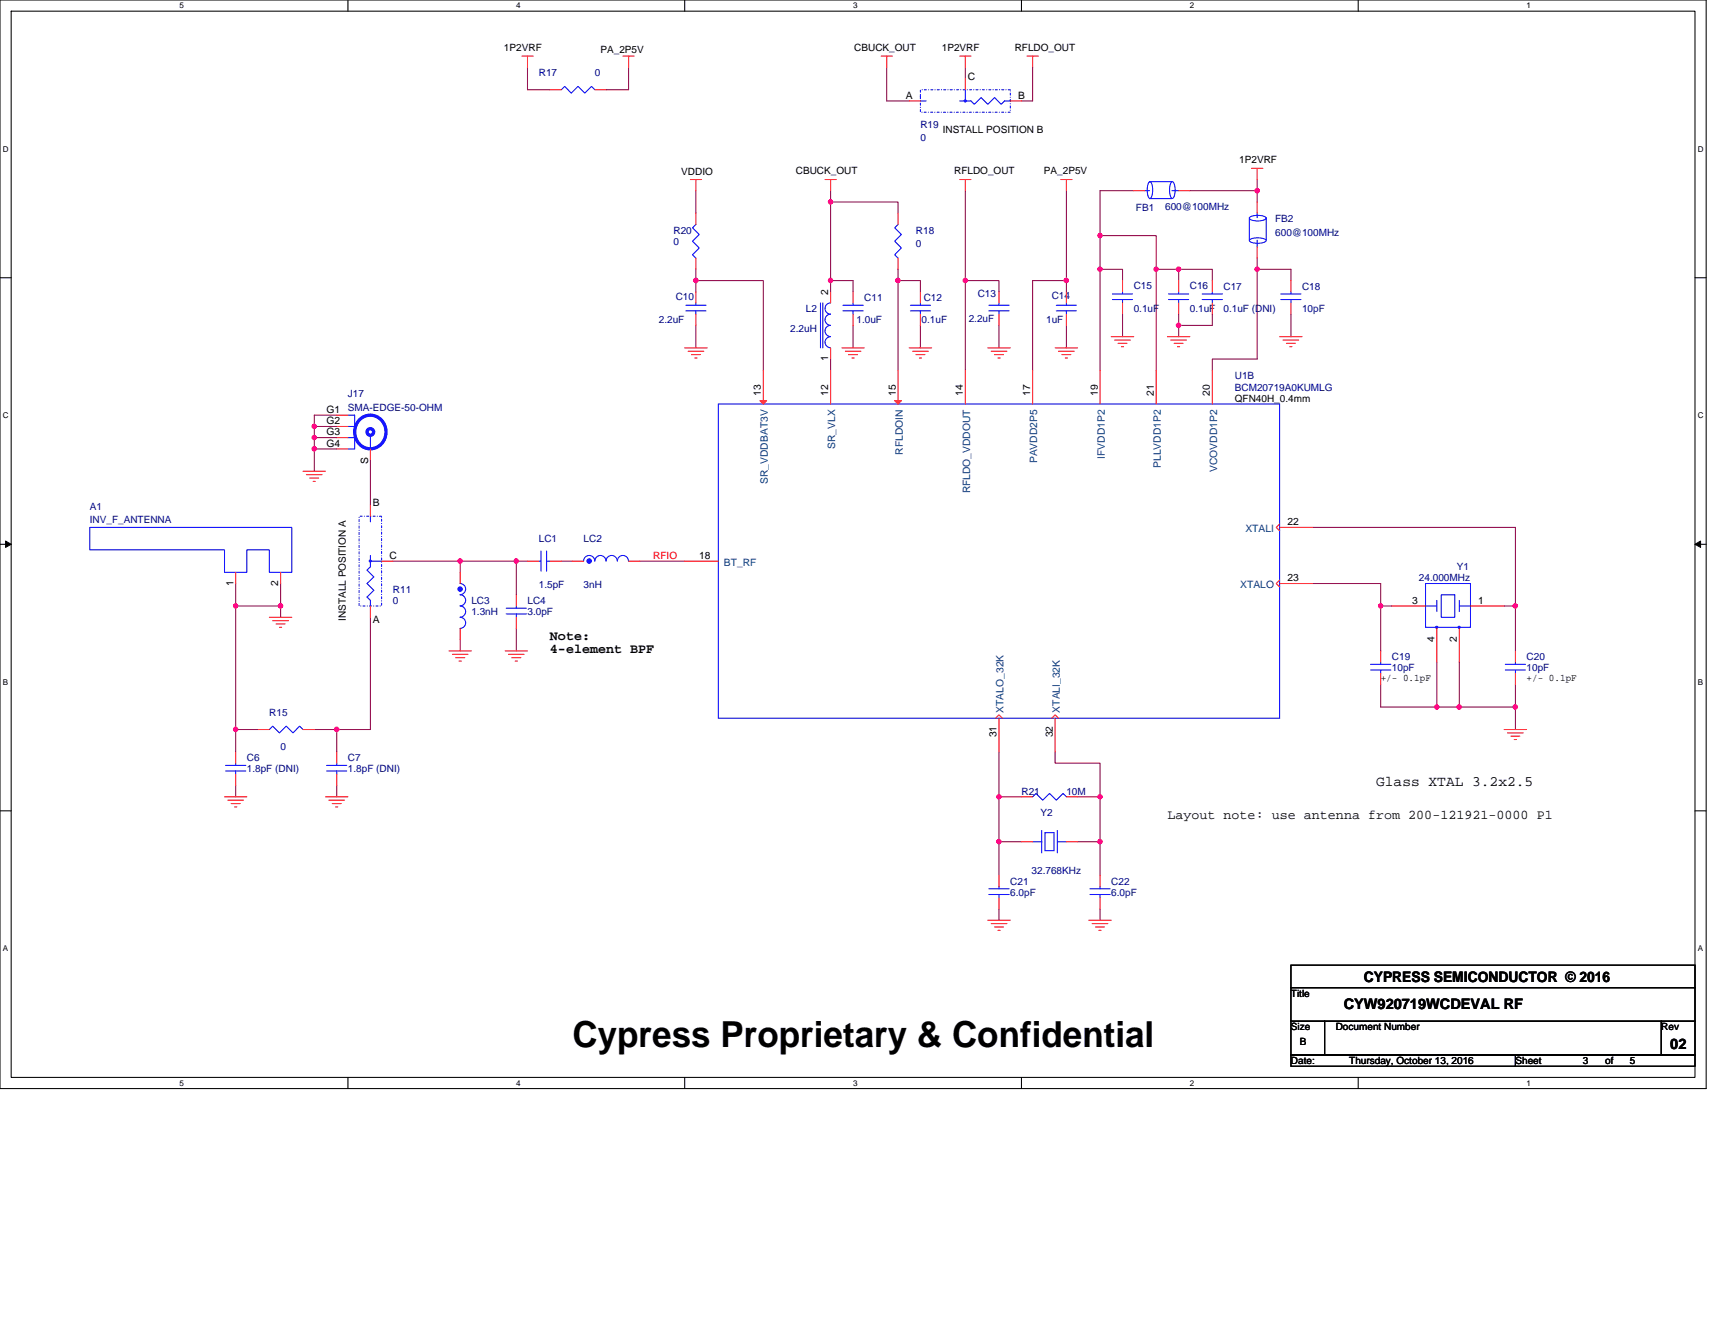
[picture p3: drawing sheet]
<svg xmlns="http://www.w3.org/2000/svg" width="279mm" height="216mm" viewBox="0 0 279 216" stroke-linecap="round" stroke-linejoin="round" font-family="sans-serif">
<path d="M0 0h278v177.4h-278zM1.8 1.8h274.3v173.8h-274.3z" fill="none" stroke="#000" stroke-width=".17"/>
<g fill="#fff">
<path d="M29.3 .2h.7v1.5h-.7z"/>
<path d="M29.3 175.7h.7v1.5h-.7z"/>
</g>
<path d="M56.7 0v1.8M56.7 175.6v1.8" fill="none" stroke="#000" stroke-width=".17"/>
<g fill="#fff">
<path d="M84.1 .2h.7v1.5h-.7z"/>
<path d="M84.1 175.7h.7v1.5h-.7z"/>
</g>
<path d="M111.5 0v1.8M111.5 175.6v1.8" fill="none" stroke="#000" stroke-width=".17"/>
<g fill="#fff">
<path d="M139 .2h.7v1.5h-.7z"/>
<path d="M139 175.7h.7v1.5h-.7z"/>
</g>
<path d="M166.4 0v1.8M166.4 175.6v1.8" fill="none" stroke="#000" stroke-width=".17"/>
<g fill="#fff">
<path d="M193.8 .2h.8v1.5h-.8z"/>
<path d="M193.8 175.7h.8v1.5h-.8z"/>
</g>
<path d="M221.3 0v1.8M221.3 175.6v1.8" fill="none" stroke="#000" stroke-width=".17"/>
<g fill="#fff">
<path d="M248.7 .2h.7v1.5h-.7z"/>
<path d="M248.7 175.7h.7v1.5h-.7z"/>
<path d="M.5 23.5h.9v1.5h-.9z"/>
<path d="M276.6 23.5h1v1.5h-1z"/>
<path d="M.5 67h.9v1.4h-.9z"/>
<path d="M276.6 67h1v1.4h-1z"/>
</g>
<path d="M0 45.3h1.8M276.1 45.3h1.9" fill="none" stroke="#000" stroke-width=".17"/>
<g fill="#fff">
<path d="M.5 110.4h.8v1.5h-.8z"/>
<path d="M276.6 110.4h.9v1.5h-.9z"/>
</g>
<path d="M0 88.7h1.8M276.1 88.7h1.9" fill="none" stroke="#000" stroke-width=".17"/>
<path d="M.9 88.2l.9 .5-.9 .5zM276.1 88.7l1-.5v1z" fill="#000" stroke="#000" stroke-width=".16"/>
<g fill="#fff">
<path d="M.5 153.8h.8v1.5h-.8z"/>
<path d="M276.6 153.8h.9v1.5h-.9z"/>
</g>
<path d="M0 132.1h1.8M276.1 132.1h1.9M210.3 157.3h65.8v3.6h-65.8zM210.3 160.9h65.8v5.5h-65.8zM210.3 166.4h5.5v5.5h-5.5zM210.3 171.9h36.6v1.8h-36.6zM215.8 166.4h54.9v5.5h-54.9zM246.9 171.9h29.2v1.8h-29.2zM270.7 166.4h5.4v5.5h-5.4z" fill="none" stroke="#000" stroke-width=".17"/>
<g fill="none" stroke="#800040" stroke-width=".17">
<path d="M85.9 11v3.6h3.7M102.4 11v3.6h-3.7M144.5 11v5.4h3.6M157.3 11v1.8M168.2 11v5.4h-1.8M113.4 31.1v3.6M135.3 32.9v12.8M135.3 32.9h11v1.8M135.3 31.1v1.8M157.3 31.1v14.6M173.7 31.1v14.6M179.2 38.4v5.5"/>
<path d="M179.2 38.4h9.2v5.5M184.7 31.1h-5.5v7.3M193.8 31.1h11M204.8 29.3v1.8M204.8 31.1v1.8M113.4 45.7v1.8M113.4 53v3.7M113.4 43.9v1.8M113.4 45.7h11v14.6M135.3 45.7h3.7v1.8M135.3 45.7v1.8M135.3 58.5v1.8"/>
<path d="M139 53v3.7M146.3 43.9v1.8M146.3 45.7v14.6M146.3 45.7h3.6v1.8M149.9 53v3.7M157.3 45.7v14.6M157.3 45.7h5.5v1.8M162.8 53v3.7M173.7 53v3.7M173.7 45.7h-5.5v14.6M173.7 45.7v1.8M182.9 51.2v3.7"/>
<path d="M182.9 45.7v-1.8h-3.7v16.4M188.4 43.9v16.4M188.4 43.9h3.6M192 43.9h5.5v1.8M192 51.2v1.8M192 43.9v1.8M192 53v1.9M197.5 51.2v1.8h-5.5M204.8 42.1v1.8M204.8 43.9h5.5v1.8M204.8 43.9v14.6h-7.3v1.8M210.3 51.2v3.7"/>
<path d="M51.2 71.3v1.9M51.2 71.3h3.7M51.2 73.2h3.7M51.2 73.2v3.6M51.2 69.5v1.8M51.2 69.5h3.7M54.9 67.6h-3.7v1.9M60.3 75v7.3M38.4 98.7h7.3v1.9M38.4 95.1v3.6M38.4 98.7v20.2M45.7 95.1v3.6"/>
<path d="M64 91.4h11M75 91.4v1.9M75 91.4h9.1M84.1 91.4v5.5M84.1 91.4h1.8M91.4 91.4h1.9M104.2 91.4h7.3M214 85.9h32.9v12.8M214 95.1h10.9v3.6M224.9 98.7h1.9M224.9 98.7v7.4M245 98.7h1.9"/>
<path d="M246.9 98.7v7.4M38.4 118.9h3.7M38.4 118.9v3.6M51.2 118.9h3.7M54.9 118.9v3.6M60.3 100.6v18.3h-5.4M75 104.2v1.9M84.1 102.4v3.7M224.9 111.5v3.7h9.2M234.1 107.9v7.3M234.1 115.2h3.6M237.7 107.9v7.3"/>
<path d="M237.7 115.2h9.2M246.9 115.2v3.7M246.9 111.5v3.7M38.4 128v1.8M54.9 128v1.8M162.8 137.2v5.4M162.8 122.5v7.3M162.8 129.8v7.4h3.6M162.8 129.8h3.6M171.9 122.5v1.9h7.3v5.4M175.6 137.2h3.6M175.6 129.8h3.6"/>
<path d="M179.2 129.8v7.4M179.2 137.2v5.4M162.8 148.1v1.8M179.2 148.1v1.8"/>
</g>
<g fill="#f0f" stroke="#f0f" stroke-width=".17">
<circle cx="84.1" cy="91.4" r=".36"/>
<circle cx="113.4" cy="45.7" r=".36"/>
<circle cx="135.3" cy="45.7" r=".36"/>
<circle cx="173.7" cy="45.7" r=".36"/>
<circle cx="157.2" cy="45.7" r=".36"/>
<circle cx="179.2" cy="38.4" r=".35"/>
<circle cx="179.2" cy="43.9" r=".35"/>
<circle cx="188.3" cy="43.9" r=".35"/>
<circle cx="204.8" cy="43.9" r=".36"/>
<circle cx="162.7" cy="137.1" r=".36"/>
<circle cx="162.7" cy="129.8" r=".35"/>
<circle cx="179.2" cy="137.1" r=".36"/>
<circle cx="179.2" cy="129.8" r=".35"/>
<circle cx="75" cy="91.4" r=".36"/>
<circle cx="204.8" cy="31.1" r=".36"/>
<circle cx="192" cy="43.9" r=".36"/>
<circle cx="192" cy="53" r=".36"/>
<circle cx="146.3" cy="45.7" r=".36"/>
<circle cx="135.3" cy="32.9" r=".35"/>
<circle cx="45.7" cy="98.7" r=".36"/>
<circle cx="38.4" cy="98.7" r=".35"/>
<circle cx="38.4" cy="118.8" r=".36"/>
<circle cx="224.9" cy="98.7" r=".35"/>
<circle cx="234.1" cy="115.2" r=".35"/>
<circle cx="237.7" cy="115.2" r=".36"/>
<circle cx="246.9" cy="98.7" r=".36"/>
<circle cx="246.9" cy="115.2" r=".36"/>
<circle cx="51.2" cy="71.3" r=".35"/>
<circle cx="51.2" cy="73.1" r=".36"/>
<circle cx="51.2" cy="69.5" r=".35"/>
<circle cx="54.8" cy="118.8" r=".36"/>
</g>
<g fill="none" stroke="#f00" stroke-width=".17">
<path d="M85 9.1h1.9M85.9 9.1v1.9M89.6 14.6h1.8M96.9 14.6h1.8M101.5 9.1h1.8M102.4 9.1v1.9M143.6 9.1h1.8M144.5 9.1v1.9M148.1 16.4h1.8M156.4 9.1h1.8M157.3 9.1v1.9M157.3 12.8v1.8"/>
<path d="M164.6 16.4h1.8M167.3 9.1h1.9M168.2 9.1v1.9M112.5 29.3h1.8M113.4 29.3v1.8M113.4 34.7v1.9M134.4 29.3h1.8M135.3 29.3v1.8M146.3 34.7v1.9M156.4 29.3h1.8M157.3 29.3v1.8M172.8 29.3h1.8"/>
<path d="M173.7 29.3v1.8M184.7 31.1h1.8M192 31.1h1.8M203.9 27.4h1.8M204.8 27.4v1.9M204.8 32.9v1.8M111.5 56.7h3.7M112.1 57.2h2.6M112.6 57.8h1.5M113.2 58.3h.4M113.4 47.5v1.9M113.4 51.2v1.8"/>
<path d="M113.4 42.1v1.8M135.3 56.7v1.8M135.3 47.5v1.9M137.2 56.7h3.6M137.7 57.2h2.6M138.2 57.8h1.5M138.8 58.3h.4M139 47.5v1.9M139 51.2v1.8M146.3 42.1v1.8M148.1 56.7h3.7M148.7 57.2h2.5"/>
<path d="M149.2 57.8h1.5M149.8 58.3h.3M149.9 47.5v1.9M149.9 51.2v1.8M160.9 56.7h3.7M161.5 57.2h2.5M162 57.8h1.5M162.6 58.3h.3M162.8 47.5v1.9M162.8 51.2v1.8M171.9 56.7h3.7M172.4 57.2h2.6"/>
<path d="M173 57.8h1.5M173.5 58.3h.4M173.7 47.5v1.9M173.7 51.2v1.8M181 54.9h3.7M181.6 55.4h2.5M182.1 55.9h1.5M182.7 56.5h.3M182.9 45.7v1.8M182.9 49.4v1.8M190.2 54.9h3.6M190.7 55.4h2.6"/>
<path d="M191.3 55.9h1.4M191.8 56.5h.4M192 45.7v1.8M192 49.4v1.8M197.5 45.7v1.8M197.5 49.4v1.8M204.8 40.2v1.9M208.5 54.9h3.6M209 55.4h2.6M209.6 55.9h1.4M210.1 56.5h.4M210.3 45.7v1.8"/>
<path d="M210.3 49.4v1.8M49.4 76.8h3.6M49.9 77.3h2.6M50.5 77.9h1.4M51 78.4h.4M54.9 73.2h1.8M54.9 71.3h1.8M54.9 69.5h1.8M54.9 67.6h1.8M60.3 73.2v1.8M124.4 60.3v5.5M135.3 60.3v5.5"/>
<path d="M146.3 60.3v5.5M157.3 60.3v5.5M168.2 60.3v5.5M179.2 60.3v5.5M188.4 60.3v5.5M197.5 60.3v5.5M38.4 93.3v1.8M45.7 93.3v1.8M60.3 98.7v1.9M60.3 82.3v1.8M62.2 91.4h1.8M75 93.3v1.8"/>
<path d="M84.1 96.9v1.8M85.9 91.4h1.9M89.6 91.4h1.8M93.3 91.4h1.8M102.4 91.4h1.8M111.5 91.4h5.5M208.5 85.4l-.6 .5 .6 .6M208.5 85.9h5.5M208.5 94.5l-.6 .6 .6 .5M208.5 95.1h5.5M226.8 98.7h5.4M239.6 98.7h5.4"/>
<path d="M42.1 118.9h1.8M43.9 100.6h3.6M44.4 101.1h2.6M45 101.7h1.4M45.5 102.2h.4M49.4 118.9h1.8M73.2 106.1h3.6M73.7 106.6h2.5M74.2 107.2h1.5M74.8 107.7h.4M75 102.4v1.8M82.3 106.1h3.6"/>
<path d="M82.8 106.6h2.6M83.4 107.2h1.5M83.9 107.7h.4M84.1 100.6v1.8M162.2 117l.6-.5 .5 .5M162.8 117v5.5M171.3 117l.6-.5 .5 .5M171.9 117v5.5M224.9 106.1v1.8M224.9 109.7v1.8M234.1 102.4v5.5M237.7 102.4v5.5"/>
<path d="M245 118.9h3.7M245.6 119.4h2.6M246.1 120h1.5M246.9 106.1v1.8M246.9 109.7v1.8M36.6 129.8h3.6M37.1 130.4h2.6M37.7 130.9h1.4M38.2 131.5h.4M38.4 122.5v1.9M38.4 126.2v1.8M53 129.8h3.7"/>
<path d="M53.6 130.4h2.5M54.1 130.9h1.5M54.7 131.5h.3M54.9 122.5v1.9M54.9 126.2v1.8M166.4 137.2h1.8M166.4 129.8h1.8M173.7 137.2h1.9M173.7 129.8h1.9M246.7 120.5h.4M160.9 149.9h3.7M161.5 150.5h2.5"/>
<path d="M162 151h1.5M162.6 151.6h.3M162.8 142.6v1.9M162.8 146.3v1.8M177.4 149.9h3.6M177.9 150.5h2.6M178.5 151h1.4M179 151.6h.4M179.2 142.6v1.9M179.2 146.3v1.8"/>
</g>
<g fill="none" stroke="#00f" stroke-width=".17">
<path d="M91.4 14.6l.6-.5 1.1 1.1 1.1-1.1 1.1 1.1 1.1-1.1 .5 .5M149.9 15.5v.2M149.9 16.4h1M156.4 16.4h1.8l.5 .6 1.1-1.1 1.1 1.1 1.1-1.1 1.1 1.1 .6-.6h.9M157.3 14.6v1.8M113.4 36.6l-.6 .5 1.1 1.1-1.1 1.1 1.1 1.1-1.1 1.1 .6 .6M146.3 36.6l-.5 .5 1.1 1.1-1.1 1.1 1.1 1.1-1.1 1.1 .5 .6M186.5 31.1h.8M187.2 29.7l.1-.1a2.32 2.32 0 0 1 0 2.7 1.41 1.41 0 0 1-.4-1.3zM187.3 32.4h3.6M187.3 29.6h3.6M190.8 29.7l.2-.1a2.27 2.27 0 0 1 .2 2.6l-.2 .1a1.41 1.41 0 0 1-.5-1.3z"/>
<path d="M190.9 31.1h1.1M203.5 35.5v3.6M203.6 39a3.1 3.1 0 0 1 2.6 0l.1 .2a2.32 2.32 0 0 1-2.8 0zM203.6 35.4a3.1 3.1 0 0 1 2.6 0l.1 .1a2.3 2.3 0 0 1-2.7 .2l-.1-.2zM204.8 39.1v1.1M204.8 34.7v.8M206.3 35.5v3.6M111.7 50.7h3.3M111.7 49.7h3.3M113.4 49.4v.3M113.4 50.7v.5M133.7 49.4v7.3"/>
<path d="M134 49.4v7.3M135.3 53a.92 .92 0 0 0-.9 .9 .92 .92 0 0 0 .9 1 .9 .9 0 0 0-.9 .9 .9 .9 0 0 0 .9 .9M135.3 49.4a.92 .92 0 0 0-.9 .9 .92 .92 0 0 0 .9 .9 .9 .9 0 0 0-.9 .9 .9 .9 0 0 0 .9 .9M137.3 50.7h3.3M137.3 49.7h3.3M139 49.4v.3M139 50.7v.5M148.3 50.7h3.3M148.3 49.7h3.3M149.9 49.4v.3M149.9 50.7v.5M161.1 50.7h3.3"/>
<path d="M161.1 49.7h3.3M162.8 49.4v.3M162.8 50.7v.5M172.1 50.7h3.3M172.1 49.7h3.3M173.7 49.4v.3M173.7 50.7v.5M181.2 48.8h3.3M181.2 47.9h3.3M182.9 47.5v.4M182.9 48.8v.6M190.4 48.8h3.3"/>
<path d="M190.4 47.9h3.3M192 47.5v.4M192 48.8v.6M195.9 48.8h3.3M195.9 47.9h3.3M197.5 47.5v.4M197.5 48.8v.6M208.7 48.8h3.2M208.7 47.9h3.2M210.3 47.5v.4M210.3 48.8v.6M56.7 67.6h1.1v5.6h-1.1"/>
<path d="M56.7 71.3h1.1M56.7 69.5h1.1M60.3 71v2.2M117 65.8h91.5v51.2h-91.5zM14.6 85.9h32.9v7.4h-3.6v-3.7h-3.7v3.7h-3.6v-3.7h-22zM60.3 90.5v1.9l-.5 .5 1.1 1.1-1.1 1.1 1.1 1.1-1.1 1.1 .5 .5v.9M60.3 91.4h1.9M60.3 84.1v.9M75 95.1a.91 .91 0 0 1 .9 .9 .91 .91 0 0 1-.9 .9M75 96.9a.9 .9 0 0 1 .9 .9 .9 .9 0 0 1-.9 .9 .92 .92 0 0 1 .9 .9 .92 .92 0 0 1-.9 1M82.5 99.1h3.3M84.1 98.7v.4"/>
<path d="M87.8 91.4h.3M88.1 89.8v3.3M89 91.4h.6M89 89.8v3.3M96.9 91.4a.91 .91 0 0 0-.9-.9 .91 .91 0 0 0-.9 .9M100.6 91.4a.92 .92 0 0 0-1-.9 .92 .92 0 0 0-.9 .9 .9 .9 0 0 0-.9-.9 .9 .9 0 0 0-.9 .9M102.4 91.4a.9 .9 0 0 0-.9-.9 .9 .9 0 0 0-.9 .9M232.2 98.7h1.9M232.2 95.1h7.4v7.1h-7.4zM234.1 97.8v1.9M234.8 96.9h2.2v3.7h-2.2zM237.7 98.7h1.9"/>
<path d="M237.7 97.8v1.9M43.9 118.9l.5-.6 1.1 1.1 1.1-1.1 1.1 1.1 1.1-1.1 .6 .6M75 100.6a.9 .9 0 0 1 .9 .9 .9 .9 0 0 1-.9 .9M82.5 100h3.3M84.1 100v.6M223.3 109.2h3.3M223.3 108.2h3.3M224.9 107.9v.3M224.9 109.2v.5M245.2 109.2h3.3M245.2 108.2h3.3M246.9 107.9v.3"/>
<path d="M246.9 109.2v.5M36.7 125.6h3.3M36.7 124.7h3.3M38.4 124.4v.3M38.4 125.6v.6M53.2 125.6h3.3M53.2 124.7h3.3M54.9 124.4v.3M54.9 125.6v.6M168.2 137.2h1.5M168.2 129.8l.6-.5 1.1 1.1 1.1-1.1 1.1 1.1 1.1-1.1 .5 .5M169.7 135.3v3.7"/>
<path d="M170.2 135.7h1.5v2.9h-1.5zM172.3 135.3v3.7M172.3 137.2h1.4M161.1 145.8h3.3M161.1 144.8h3.3M162.8 144.5v.3M162.8 145.8v.5M177.6 145.8h3.3M177.6 144.8h3.3M179.2 144.5v.3M179.2 145.8v.5"/>
</g>
<g fill="#00f" stroke="#00f" stroke-width=".17">
<path d="M157.1 16.3h.3v.3h-.3z" fill-rule="evenodd"/>
<circle cx="96" cy="91.4" r=".36"/>
<circle cx="237.7" cy="102.2" r=".17"/>
<circle cx="234.1" cy="102.2" r=".17"/>
<circle cx="75" cy="96" r=".36"/>
<circle cx="60.3" cy="91.4" r=".17"/>
</g>
<g fill="#f00" stroke="#f00" stroke-width=".17">
<path d="M145.8 65.3h1.1l-.6 .5z"/>
<path d="M123.8 65.3h1.1l-.5 .5z"/>
</g>
<g fill="none" stroke="#00f" stroke-width=".53">
<path d="M58.7 68.3a2.62 2.62 0 0 1 3.3 0 2.62 2.62 0 0 1 .6 3.3 2.53 2.53 0 0 1-2.9 1.4 2.53 2.53 0 0 1-1.9-2.6 2.81 2.81 0 0 1 .9-2.1z"/>
<circle cx="60.3" cy="70.4" r=".54"/>
</g>
<path d="M149.9 14.6h14.7v3.7h-14.7zM58.5 84.1h3.7v14.6h-3.7z" fill="none" stroke="#00f" stroke-width=".17" stroke-dasharray=".3 .3 0 .3"/>
<text font-size="5.8" x="93.3" y="170.6">Cypress Proprietary &amp; Confidential</text>
<g font-size="2.4">
<text x="224.2" y="128">Glass XTAL 3.2x2.5</text>
<text x="222.2" y="160">CYPRESS SEMICONDUCTOR © 2016</text>
<text x="218.9" y="164.4">CYW920719WCDEVAL RF</text>
<text x="272.1" y="171">02</text>
</g>
<g font-size="2.2">
<text x="89.6" y="104.2">Note:</text>
<text x="89.6" y="106.4">4-element BPF</text>
<text x="190.2" y="133.4">Layout note: use antenna from 200-121921-0000 P1</text>
</g>
<g font-size="1.7">
<text x="147.6" y="16.1">A</text>
<text x="157.6" y="13">C</text>
<text x="165.9" y="16.1">B</text>
<text x="134.9" y="48.1" transform="rotate(-90 134.9 48.1)">2</text>
<text x="134.9" y="58.9" transform="rotate(-90 134.9 58.9)">1</text>
<text x="124" y="64.6" transform="rotate(-90 124 64.6)">13</text>
<text x="134.9" y="64.6" transform="rotate(-90 134.9 64.6)">12</text>
<text x="145.9" y="64.6" transform="rotate(-90 145.9 64.6)">15</text>
<text x="156.9" y="64.6" transform="rotate(-90 156.9 64.6)">14</text>
<text x="167.9" y="64.6" transform="rotate(-90 167.9 64.6)">17</text>
<text x="178.8" y="64.6" transform="rotate(-90 178.8 64.6)">19</text>
<text x="188" y="64.6" transform="rotate(-90 188 64.6)">21</text>
<text x="197.1" y="64.6" transform="rotate(-90 197.1 64.6)">20</text>
<text x="53.2" y="70.9">G3</text>
<text x="53.2" y="69.1">G2</text>
<text x="53.2" y="67.3">G1</text>
<text x="53.2" y="72.8">G4</text>
<text x="60" y="75.5" transform="rotate(-90 60 75.5)">S</text>
<text x="60.7" y="82.5">B</text>
<text x="209.7" y="85.6">22</text>
<text x="38" y="95.5" transform="rotate(-90 38 95.5)">1</text>
<text x="45.3" y="95.5" transform="rotate(-90 45.3 95.5)">2</text>
<text x="63.4" y="91.1">C</text>
<text x="113.9" y="91.1">18</text>
<text x="209.7" y="94.7">23</text>
<text x="60.7" y="101.5">A</text>
<text x="230" y="98.4">3</text>
<text x="240.8" y="98.4">1</text>
<text x="233.7" y="104.6" transform="rotate(-90 233.7 104.6)">4</text>
<text x="237.4" y="104.6" transform="rotate(-90 237.4 104.6)">2</text>
<text x="162.4" y="120.2" transform="rotate(-90 162.4 120.2)">31</text>
<text x="171.5" y="120.2" transform="rotate(-90 171.5 120.2)">32</text>
</g>
<g font-size="1.7" fill="#004080">
<text x="136.1" y="73.2" transform="rotate(-90 136.1 73.2)">SR_VLX</text>
<text x="147.1" y="74.1" transform="rotate(-90 147.1 74.1)">RFLDOIN</text>
<text x="169" y="75.5" transform="rotate(-90 169 75.5)">PAVDD2P5</text>
<text x="180" y="74.7" transform="rotate(-90 180 74.7)">IFVDD1P2</text>
<text x="189.1" y="76.2" transform="rotate(-90 189.1 76.2)">PLLVDD1P2</text>
<text x="198.3" y="76.9" transform="rotate(-90 198.3 76.9)">VCOVDD1P2</text>
<text x="125.1" y="78.8" transform="rotate(-90 125.1 78.8)">SR_VDDBAT3V</text>
<text x="158" y="80.4" transform="rotate(-90 158 80.4)">RFLDO_VDDOUT</text>
<text x="202.9" y="86.7">XTALI</text>
<text x="117.9" y="92.2">BT_RF</text>
<text x="202.1" y="95.8">XTALO</text>
<text x="163.5" y="116.1" transform="rotate(-90 163.5 116.1)">XTALO_32K</text>
<text x="172.7" y="116.1" transform="rotate(-90 172.7 116.1)">XTALI_32K</text>
</g>
<g font-size="1.6">
<text x="82.1" y="8.2">1P2VRF</text>
<text x="97.8" y="8.6">PA_2P5V</text>
<text x="139.2" y="8.2">CBUCK_OUT</text>
<text x="153.4" y="8.2">1P2VRF</text>
<text x="165.3" y="8.2">RFLDO_OUT</text>
<text x="153.6" y="21.6">INSTALL POSITION B</text>
<text x="111" y="28.5">VDDIO</text>
<text x="129.6" y="28.4">CBUCK_OUT</text>
<text x="155.4" y="28.4">RFLDO_OUT</text>
<text x="170.1" y="28.4">PA_2P5V</text>
<text x="201.9" y="26.5">1P2VRF</text>
<text x="201.2" y="65.5">QFN40H_0.4mm</text>
<text x="56.4" y="101.1" transform="rotate(-90 56.4 101.1)">INSTALL POSITION A</text>
<text x="224.9" y="111">+/- 0.1pF</text>
<text x="248.7" y="111">+/- 0.1pF</text>
<text x="210.3" y="162.4">Title</text>
<text x="210.3" y="167.9">Size</text>
<text x="217.6" y="167.9">Document Number</text>
<text x="270.7" y="167.9">Rev</text>
<text x="210.3" y="173.4">Date:</text>
<text x="211.8" y="170.3">B</text>
<text x="219.8" y="173.4">Thursday, October 13, 2016</text>
<text x="246.9" y="173.4">Sheet</text>
<text x="257.9" y="173.4">3</text>
<text x="261.5" y="173.4">of</text>
<text x="265.5" y="173.4">5</text>
</g>
<g font-size="1.6" fill="#000080">
<text x="87.8" y="12.4">R17</text>
<text x="96.9" y="12.4">0</text>
<text x="149.9" y="20.8">R19</text>
<text x="149.9" y="23.1">0</text>
<text x="185.1" y="34.4">FB1</text>
<text x="189.8" y="34.2">600@100MHz</text>
<text x="109.7" y="38.1">R20</text>
<text x="109.7" y="39.9">0</text>
<text x="149.2" y="38.1">R18</text>
<text x="149.2" y="40.2">0</text>
<text x="207.8" y="36.2">FB2</text>
<text x="207.8" y="38.4">600@100MHz</text>
<text x="184.7" y="47">C15</text>
<text x="193.8" y="47">C16</text>
<text x="199.3" y="47.2">C17</text>
<text x="212.1" y="47.2">C18</text>
<text x="107.3" y="52.7">2.2uF</text>
<text x="110.1" y="48.8">C10</text>
<text x="131.3" y="50.8">L2</text>
<text x="139.5" y="52.7">1.0uF</text>
<text x="140.8" y="49">C11</text>
<text x="150.1" y="52.7">0.1uF</text>
<text x="150.5" y="49">C12</text>
<text x="157.8" y="52.5">2.2uF</text>
<text x="159.3" y="48.5">C13</text>
<text x="170.4" y="52.7">1uF</text>
<text x="171.3" y="48.7">C14</text>
<text x="184.7" y="50.8">0.1uF</text>
<text x="193.8" y="50.8">0.1uF</text>
<text x="199.3" y="50.8">0.1uF (DNI)</text>
<text x="212.1" y="50.8">10pF</text>
<text x="128.7" y="54.1">2.2uH</text>
<text x="56.7" y="64.7">J17</text>
<text x="201.2" y="61.8">U1B</text>
<text x="201.2" y="63.6">BCM20719A0KUMLG</text>
<text x="56.7" y="67">SMA-EDGE-50-OHM</text>
<text x="14.6" y="83">A1</text>
<text x="14.6" y="85.2">INV_F_ANTENNA</text>
<text x="87.8" y="88.3">LC1</text>
<text x="95.1" y="88.3">LC2</text>
<text x="87.8" y="95.8">1.5pF</text>
<text x="95.1" y="95.8">3nH</text>
<text x="231.2" y="94.7">24.000MHz</text>
<text x="237.4" y="92.9">Y1</text>
<text x="64" y="96.6">R11</text>
<text x="64" y="98.4">0</text>
<text x="76.8" y="98.4">LC3</text>
<text x="76.8" y="100.2">1.3nH</text>
<text x="85.9" y="98.4">LC4</text>
<text x="85.9" y="100.2">3.0pF</text>
<text x="226.8" y="107.5">C19</text>
<text x="248.7" y="107.5">C20</text>
<text x="226.8" y="109.4">10pF</text>
<text x="248.7" y="109.4">10pF</text>
<text x="43.9" y="116.7">R15</text>
<text x="40.2" y="124">C6</text>
<text x="40.2" y="125.8">1.8pF (DNI)</text>
<text x="45.7" y="122.2">0</text>
<text x="56.7" y="124">C7</text>
<text x="56.7" y="125.8">1.8pF (DNI)</text>
<text x="166.4" y="129.5">R21</text>
<text x="173.7" y="129.5">10M</text>
<text x="169.5" y="133">Y2</text>
<text x="168.1" y="142.5">32.768KHz</text>
<text x="164.6" y="144.1">C21</text>
<text x="164.6" y="145.9">6.0pF</text>
<text x="181" y="144.1">C22</text>
<text x="181" y="145.9">6.0pF</text>
</g>
<text font-size="1.6" fill="#f00" x="106.4" y="91.1">RFIO</text>
<g font-size="1.3">
<text x="29.3" y="1.4">5</text>
<text x="84.1" y="1.4">4</text>
<text x="139" y="1.4">3</text>
<text x="193.8" y="1.4">2</text>
<text x="248.7" y="1.4">1</text>
<text x=".5" y="24.7">D</text>
<text x="276.6" y="24.7">D</text>
<text x=".5" y="68.2">C</text>
<text x="276.6" y="68.2">C</text>
<text x=".5" y="111.6">B</text>
<text x="276.6" y="111.6">B</text>
<text x=".5" y="155">A</text>
<text x="276.6" y="155">A</text>
<text x="29.3" y="176.9">5</text>
<text x="84.1" y="176.9">4</text>
<text x="139" y="176.9">3</text>
<text x="193.8" y="176.9">2</text>
<text x="248.7" y="176.9">1</text>
</g>
</svg>
